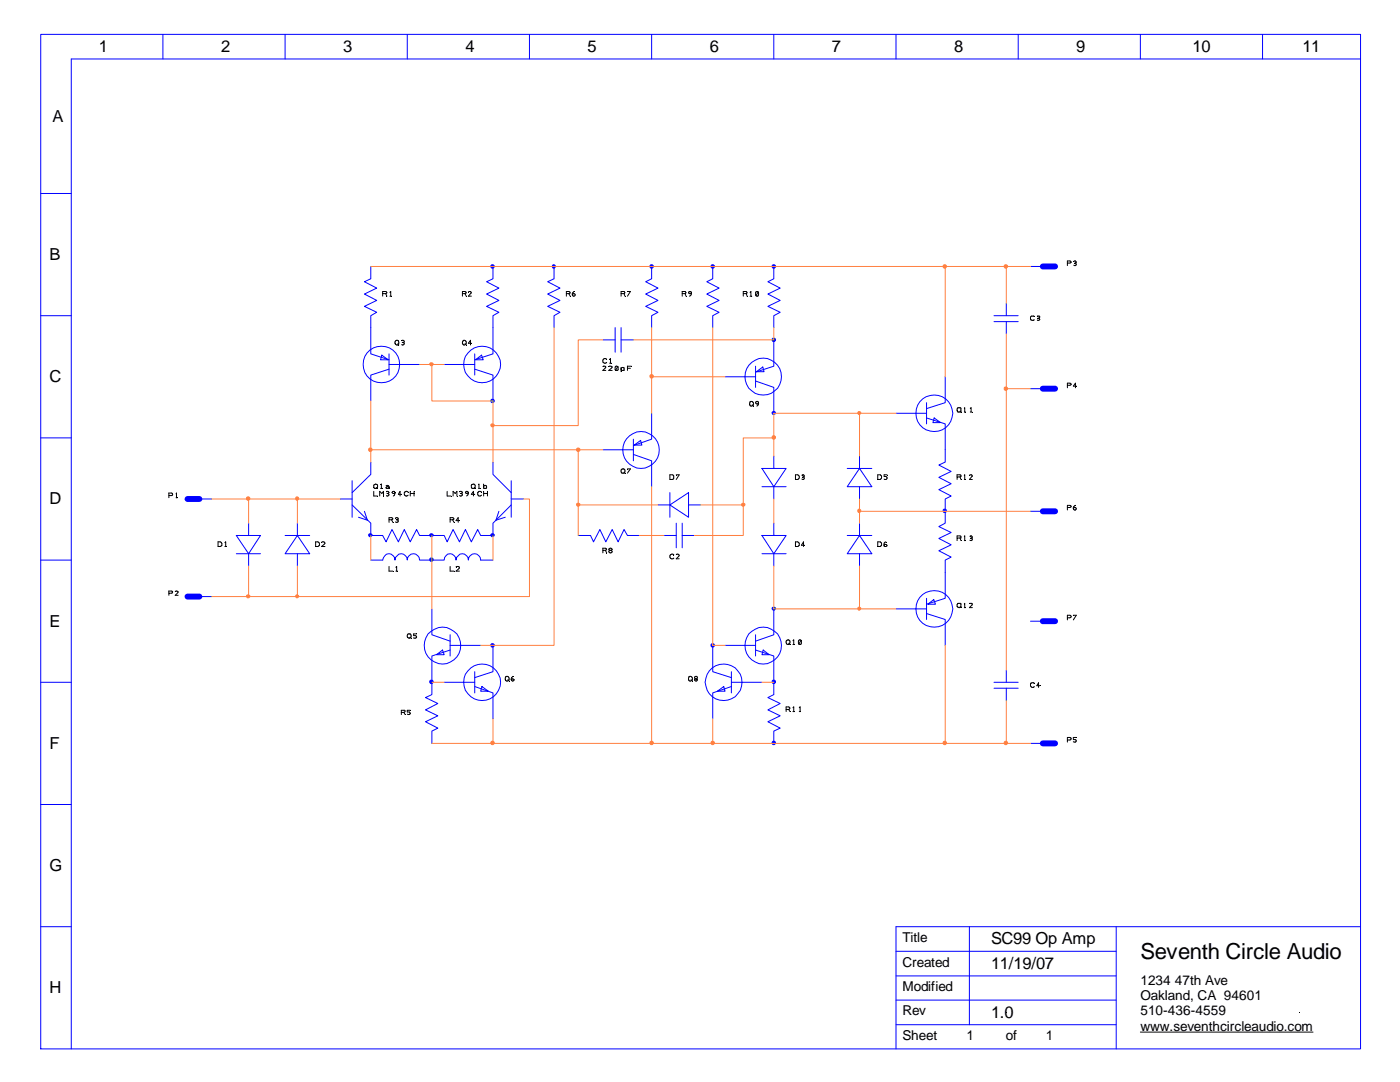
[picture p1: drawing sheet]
<svg xmlns="http://www.w3.org/2000/svg" width="279mm" height="216mm" viewBox="0 0 279 216" stroke-linecap="round" stroke-linejoin="round" font-family="sans-serif">
<g fill="none" stroke="#00f" stroke-width=".2">
<path d="M8.1 6.9h263.4v202.4h-263.4zM32.5 6.9v4.9M56.9 6.9v4.9M81.3 6.9v4.9M105.7 6.9v4.9M130 6.9v4.9M154.4 6.9v4.9M178.8 6.9v4.9M203.2 6.9v4.9M227.6 6.9v4.9M252 6.9v4.9M271.5 11.8h-257.3v197.5"/>
<path d="M8.1 38.6h6.1M74 53.2v2.4l-1.3 .6 2.5 1.3-2.5 1.2 2.5 1.2-2.5 1.2 2.5 1.2-1.2 .7v7.6l3.6 1.2M98.4 53.2v2.4l-1.3 .6 2.5 1.3-2.5 1.2 2.5 1.2-2.5 1.2 2.5 1.2-1.2 .7v7.6l-3.7 1.2M110.6 53.2v2.4l-1.3 .6 2.5 1.3-2.5 1.2 2.5 1.2-2.5 1.2 2.5 1.2-1.2 .7v2.4M130 53.2v2.4l-1.1 .6 2.4 1.3-2.4 1.2 2.4 1.2-2.4 1.2 2.4 1.2-1.3 .7v2.4M142.2 53.2v2.4l-1.1 .6 2.4 1.3-2.4 1.2 2.4 1.2-2.4 1.2 2.4 1.2-1.3 .7v2.4M154.4 53.2v2.4l-1.2 .6 2.5 1.3-2.5 1.2 2.5 1.2-2.5 1.2 2.5 1.2-1.3 .7v2.4M205.7 53.2h2.4M8.1 63h6.1M76.2 70.9l1.3 .9h-1.6zM77.6 73.7l-3.6 1.1v5.2M77.6 70.6v4.2"/>
<path d="M77.6 72.7h6.1M88.6 72.7h6.1M94.7 73.7l3.7 1.1v5.2M94.7 70.6v4.2M94.9 71.8l1.2-.9 .3 .9zM120.3 67.8h2.5M122.8 65.4v4.9M124 65.4v4.9M124 67.8h2.4M144.7 75.2h6.1M150.8 76l3.6 1.3v5.2M150.8 73.1v4.2"/>
<path d="M151 74.2l1.2-1 .3 1zM154.4 67.8v5.3l-3.6 1.2M188.6 75.2v5.1l-3.7 1.2M198.4 63h4.8M198.4 64.2h4.8M200.8 60.5v2.5M200.8 64.2v2.4M205.7 77.6h2.4M8.1 87.4h6.1M39.8 99.6h2.4M67.9 99.6h2.4M70.3 95.9v7.3"/>
<path d="M74 92.2v2.5l-3.7 3.6M98.4 92.2v2.5l3.6 3.6M102 99.6h2.5M102 95.9v7.3M120.3 89.7h6.1M126.4 90.7l3.6 1.2v5.2M126.4 87.6v4.3M126.6 88.8l1.2-.9 .3 .9zM130 82.5v5.1l-3.6 1.3M133.7 98.3v4.9M152.1 93.5h4.8l-2.5 3.6zM152.1 97.1h4.8"/>
<path d="M154.4 91v2.5M154.4 97.1v2.5M169.1 93.5h4.9M171.5 93.5l2.5 3.6h-4.9zM171.5 91v2.5M171.5 97.1v2.5M178.8 82.5h6.1M184.9 83.4l3.7 1.2v7.6l-1.2 .6 2.4 1.3-2.4 1.1 2.4 1.3-2.4 1.2 2.4 1.3-1.2 .6v4.8l-1.2 .7 2.4 1.2-2.4 1.1 2.4 1.3-2.4 1.2 2.4 1.3-1.2 .6v7.6l-3.7 1.2M184.9 80.3v4.3M186.4 83.4l1.3 .9h-1.5zM8.1 111.8h6.1M39.8 119h2.4"/>
<path d="M47.2 106.8h4.8l-2.4 3.7zM47.2 110.5h4.8M49.6 104.4v2.4M49.6 110.5v2.4M56.9 106.8h4.9M59.4 106.8l2.4 3.7h-4.9zM59.4 104.4v2.4M59.4 110.5v2.4M70.3 100.8l3.7 3.6v2.4h2.4l.6 1.3 1.2-2.4 1.3 2.4 1.2-2.4 1.2 2.4 1.2-2.4 .6 1.1h4.9l.6 1.3 1.2-2.4 1.3 2.4 1.2-2.4 1.2 2.4 1.2-2.4 .6 1.1h2.5v-2.4l3.6-3.6M72.7 102l.6 1.8-1.8-.6M74 111.8h2.4a1.38 1.38 0 0 1 1.7-1.2l.6 .7 .1 .5a1.38 1.38 0 0 1 1.7-1.2l.7 .7 .1 .5a1.23 1.23 0 0 1 1.2-1.3 1.23 1.23 0 0 1 1.2 1.3h4.9a1.19 1.19 0 0 1 1.2-1.3 1.19 1.19 0 0 1 1.2 1.3 1.38 1.38 0 0 1 1.7-1.2l.7 .7 .1 .5a1.23 1.23 0 0 1 1.2-1.3 1.23 1.23 0 0 1 1.2 1.3h2.5M99.6 102l-.6 1.8 1.8-.6"/>
<path d="M115.4 106.8h2.5l.5 1.3 1.3-2.4 1.2 2.4 1.3-2.4 1.2 2.4 1.1-2.4 .7 1.1h2.4M131.3 100.8h2.4M132.5 106.8h2.5M133.7 100.8l3.7-2.5v4.9zM135 104.4v4.9M136.1 106.8h2.5M136.1 104.4v4.9M137.4 100.8h2.4M152.1 106.8h4.8l-2.5 3.7zM152.1 110.5h4.8M154.4 104.4v2.4M154.4 110.5v2.4"/>
<path d="M169.1 106.8h4.9M171.5 106.8l2.5 3.7h-4.9zM171.5 104.4v2.4M171.5 110.5v2.4M184.9 119.4v4.2M205.7 102h2.4M8.1 136.1h6.1M86.2 121.5v5.2l3.6 1.2M87.1 130.6l1.2-.9 .3 .9zM88.6 136.1h6.1M89.8 129.7l-3.6 1.2v7.7l-1.3 .6 2.5 1.2-2.5 1.2 2.5 1.2-2.5 1.2 2.5 1.3-1.2 .6v2.4M89.8 126.7v4.2"/>
<path d="M89.8 128.8h6.1M94.7 137l3.7 1.3v5.1M94.7 134v4.3M96.2 137l1.3 .9h-1.6zM98.4 128.8v5.2l-3.7 1.2M142.2 128.8v5.2l3.8 1.2M143.2 137.9l1.2-.9 .3 .9zM144.7 128.8h6.1M146 137l-3.8 1.3v5.1M146 136.1h6.1M146 134v4.3M150.8 129.7l3.6 1.2v7.7l-1.2 .6 2.5 1.2-2.5 1.2 2.5 1.2-2.5 1.2 2.5 1.3-1.3 .6v2.4"/>
<path d="M150.8 126.7v4.2M152.3 129.7l1.2 .9h-1.4zM154.4 121.5v5.2l-3.6 1.2M178.8 121.5h6.1M184.9 122.4l3.7 1.2v5.2M185.2 120.6l1.2-1 .3 1zM198.4 136.1h4.8M198.4 137.3h4.8M200.8 133.7v2.4M200.8 137.3v2.5M205.7 124h2.4M205.7 148.3h2.4"/>
<path d="M8.1 160.5h6.1M8.1 184.9h6.1M178.8 194.7h44M178.8 199.6h44M178.8 189.8h44M193.5 184.9v19.6M222.8 184.9v24.4M271.5 184.9h-92.7v24.4M178.8 204.5h44"/>
<circle cx="76.1" cy="72.7" r="3.7"/>
<circle cx="96.2" cy="72.7" r="3.7"/>
<circle cx="152.3" cy="75.1" r="3.6"/>
<circle cx="127.9" cy="89.8" r="3.6"/>
<circle cx="186.5" cy="82.5" r="3.7"/>
<circle cx="88.3" cy="128.8" r="3.6"/>
<circle cx="96.2" cy="136.1" r="3.7"/>
<circle cx="144.4" cy="136.1" r="3.7"/>
<circle cx="152.3" cy="128.8" r="3.6"/>
<circle cx="186.5" cy="121.5" r="3.7"/>
</g>
<g fill="none" stroke="#000" stroke-width=".2">
<path d="M76.4 58.6h.6M77 58.6l.2-.2-.1-.1-.7-.1v.9M77 58.6l.2 .5M77.8 59.1h.3M77.8 58.3l.2-.1v.9M92.3 58.6h.5M92.8 58.6l.2-.2v-.1l-.7-.1v.9M92.8 58.6l.2 .5M93.5 58.3l.4-.1 .2 .2-.6 .7h.6M113 58.6h.5M113.5 58.6l.3-.2-.1-.1-.7-.1v.9M113.5 58.6l.3 .5"/>
<path d="M114.6 58.2l-.3 .2-.1 .4M124 58.6h.5M124.5 58.6l.2-.2-.2-.2h-.5v.9M124.5 58.6l.2 .5M125.2 58.2h.6l-.6 .9M136.1 58.6h.6M136.7 58.6l.2-.2-.2-.2h-.6v.9M136.7 58.6l.2 .5M137.5 58.3l.3-.1 .2 .2-.4 .2-.2-.2zM138 58.4a.6 .6 0 0 1-.4 .7M148.3 58.6h.6M148.9 58.6l.2-.2-.2-.2h-.6v.9"/>
<path d="M148.9 58.6l.2 .5M149.7 59.1h.3M149.7 58.3l.2-.1v.9M151.3 58.3h-.4v.7M151.3 58.3v.7h-.4M151.3 58.3l-.4 .7M213 52.5h.5l.3-.2-.3-.2h-.5v.9M214.3 52.2l.3-.1 .2 .2-.2 .2M214.5 52.5h.1M214.6 52.5l.2 .2-.1 .2h-.4M79.4 68.6l.2 .2M80.2 68l.2-.1 .3 .3-.1 .1h-.3"/>
<path d="M80.4 68.3l.3 .3-.1 .1h-.4M92.8 68.6l.2 .2M94.1 68.5h-.6l.4-.6v.9M120.3 73.2l.4-.1 .2 .1-.6 .7h.6M121.1 71.7l-.3-.2-.3 .1-.2 .6a.45 .45 0 0 0 .8 .1M121.5 73.2l.4-.1 .3 .1-.7 .7h.7M121.7 71.7l.1-.2v1M121.7 72.5h.3M123.3 73.2v.7h-.4M123.3 73.2l-.4-.1-.1 .1 .1 .7M123.3 73.2l-.4 .7M124 73.3v.9"/>
<path d="M124 73.6a.36 .36 0 0 1 .5-.2v.5h-.5v-.2M125.2 73.5h.6M126 73.1h-.8v.8M206.4 63.2l-.6-.1-.1 .2v.5h.7M207 63.1h.4l.1 .1-.2 .3M207.1 63.5h.2M207.3 63.5l.2 .3-.2 .1-.3-.1M213 76.9h.5l.3-.2-.3-.2h-.5v.9M214.8 77h-.6l.4-.5v.9M33.7 98.9h.6l.2-.3-.2-.2h-.6v.9M35.1 99.3h.3M35.1 98.6l.1-.2v.9"/>
<path d="M74.6 98v1h.8M74.7 96.7h.6l.1 .5-.2 .3-.5-.1zM75.1 97.3l.3 .2M75.8 99v-1l.4 .5 .3-.5v1M75.9 97.5h.4M75.9 96.7l.2-.1v.9M77 96.9a.36 .36 0 0 1 .6 .2v.4M77.1 98.1h.5v.2l-.2 .2M77.2 98.5h.2M77.4 98.5l.2 .2v.2h-.5M77.6 97.3l-.2-.2-.4 .2 .1 .2 .5-.1M78.3 98.1l.4-.1 .1 .3-.3 .2-.3-.2z"/>
<path d="M78.8 98.3l-.1 .6-.2 .1M80.1 98.6h-.6l.3-.6v1M81.4 98.2v-.1a.45 .45 0 0 0-.7 .2l.2 .6 .3 .1 .2-.2M81.9 98v1M81.9 98.5h.7M82.6 98v1M89.2 98v1h.8M90.4 99v-1l.4 .5 .4-.5v1M91.7 98.1a.36 .36 0 0 1 .6 .2l-.3 .2M91.9 98.5h.1M92 98.5l.3 .2a.36 .36 0 0 1-.6 .2M93.5 98.3l-.1 .4-.3 .3"/>
<path d="M94.1 96.7h.1a.36 .36 0 0 1 .6 .2l-.1 .6h-.5l-.1-.3zM94.7 97.3l.1 .2M94.7 98.6h-.6l.4-.6v1M95.5 97.5h.3M95.5 96.7l.1-.1v.9M96.1 98.2l-.5-.2-.3 .3v.3l.3 .4 .5-.2M96.5 97.1l.3-.2h.1l.2 .2-.1 .4h-.4l-.1-.2M96.5 98.5h.8M96.5 96.6v.9M96.5 98v1M97.3 98v1M124 93.6h.6l.1 .5-.2 .3-.5-.1z"/>
<path d="M124.5 94.2l.2 .2M125.2 93.6h.6l-.6 .8M133.7 94.7h.5l.3 .2-.1 .7-.7 .1zM135 94.7h.6l-.6 1M150.1 80.8l.3 .2M151.4 80.3l-.2 .6-.2 .1M158.7 94.7h.5l.2 .2 .1 .4-.2 .3-.6 .1zM160 94.8h.4l.1 .2-.1 .2M160.2 95.2h.2M160.4 95.2l.1 .2-.1 .2h-.4M175.2 94.7h.5a.54 .54 0 0 1 0 1h-.5zM177 94.7h-.6v.4h.4l.2 .2-.2 .4-.4-.1"/>
<path d="M191 95.2h.6M191.1 81.4h.7l-.1 .8-.6-.1zM191.6 95.2l.2-.1v-.3l-.8-.1v1M191.6 95.2l.2 .5M191.6 82l.2 .2M192.4 95.7h.3M192.4 81.4h.1v.8M192.4 94.9l.1-.2v1M192.4 82.2h.3M193.5 94.8l.4-.1 .2 .3-.6 .7h.6M193.6 82.2h.4M193.6 81.4h.2v.8"/>
<path d="M33.7 118.4h.6l.2-.3-.2-.2h-.6v.9M35 118l.3-.1 .3 .2-.6 .7h.6M43.5 108.1h.4l.3 .2 .1 .5-.2 .2-.6 .1zM44.9 109.1h.2M44.9 108.3l.1-.2v1M63 108.1h.4l.3 .2 .1 .5-.2 .2-.6 .1zM64.2 108.2l.4-.1 .3 .3-.7 .7h.7M77.6 113v1h.8M77.6 103.7h.5M78.1 103.7l.3-.2-.1-.1-.7-.1v.9M78.1 103.7l.3 .5M78.9 103.4a.36 .36 0 0 1 .6 .1l-.3 .2"/>
<path d="M79 113.2l.2-.2v1M79 114h.3M79.1 103.7h.1M79.2 103.7l.3 .3a.36 .36 0 0 1-.6 .1M89.8 103.7h.5M89.8 113v1h.8M90.3 103.7l.3-.2-.1-.1-.7-.1v.9M90.3 103.7l.3 .5M91 113.1l.4-.1 .3 .3-.7 .7h.7M91.7 103.9h-.7l.4-.6v.9M120.3 109.8h.5M120.8 109.8l.3-.2-.1-.1-.7-.1v.9"/>
<path d="M120.8 109.8l.3 .5M121.8 109.8l-.3-.2a.35 .35 0 0 1 .3-.2 .35 .35 0 0 1 .4 .2l-.3 .2M121.8 109.8h.1M121.8 109.8l-.3 .3a.35 .35 0 0 0 .3 .2 .35 .35 0 0 0 .4-.2l-.3-.3M134.5 110.7a.45 .45 0 0 0-.7 0 .45 .45 0 0 0 0 .7 .45 .45 0 0 0 .7-.1M135 110.7a.36 .36 0 0 1 .6 .1l-.6 .7h.6M158.7 108.1h.5l.2 .2 .1 .5-.2 .2-.6 .1zM160.5 108.8h-.6l.5-.7v1M175.2 108.1h.5l.2 .2v.5l-.2 .3h-.5zM176.8 108.1l-.4 .3v.6l.4 .1 .2-.2a.36 .36 0 0 0-.6-.2M191 107.4h.8v-.4l-.8-.1v1M191.6 107.4l.2 .5"/>
<path d="M192.4 107.1l.1-.2v1M192.4 107.9h.3M193.5 107l.4-.1 .2 .3-.1 .2h-.3M193.9 107.4l.2 .2-.1 .2h-.5M213 101.3h.5l.3-.2-.3-.3h-.5v1M214.6 100.8a.6 .6 0 0 0-.4 .7M81.4 126.6l.5-.1 .1 .6-.3 .2h-.3l-.1-.2zM81.8 127.2l.2 .1M83.1 126.5h-.6v.3h.4l.2 .3-.2 .2h-.4M101.3 135.6l.3 .3M102.4 135l-.3 .2-.1 .4M137.9 135.6l.3 .3"/>
<path d="M138.9 135.5l-.3-.3 .3-.2h.1l.2 .2-.2 .3M138.9 135.5l-.3 .1 .3 .3h.1l.2-.3-.2-.1M138.9 135.5h.1M156.9 127.9l.5-.2 .2 .2v.5l-.2 .2-.3-.1zM157.4 128.4l.2 .2M158.2 127.8l.2-.1v.9M158.2 128.6h.4M159.9 127.8h-.5v.7M159.9 127.8v.7h-.5M159.9 127.8l-.5 .7M191.1 120.5h.7l-.1 .7a.45 .45 0 0 1-.7-.2zM191.6 121.1l.2 .1"/>
<path d="M192.4 120.5l.1-.1v.8M192.4 121.2h.3M193.5 120.4h.5l.1 .2-.6 .6h.6M206.4 136.3l-.4-.1-.3 .3 .1 .6 .4 .1 .2-.2M207.5 136.8h-.6l.4-.6v1M213 123.3h.5l.3-.3-.3-.2h-.5v.9M214.2 122.8h.6l-.6 .9M80.1 142.2h.5M80.6 142.2l.3-.3-.1-.2h-.7v.9M80.6 142.2l.3 .4M81.9 141.7h-.6v.4h.4l.2 .2-.2 .3-.4-.1M156.9 141.6h.5"/>
<path d="M157.4 141.6l.2-.3v-.2h-.7v.9M157.4 141.6l.2 .4M158.2 142h.4M158.2 141.2l.2-.1v.9M159.5 142h.3M159.5 141.2l.2-.1v.9M213 147.7h.5l.3-.3-.3-.2h-.5v.9M214.8 147.2h-.6v.4h.4l.2 .2-.2 .3-.4-.1M227.6 205.9h34.4"/>
<circle cx="114.5" cy="58.9" r=".28"/>
<circle cx="79.2" cy="68.4" r=".44"/>
<circle cx="92.7" cy="68.4" r=".43"/>
<circle cx="93.2" cy="98.3" r=".26"/>
<circle cx="150" cy="80.6" r=".43"/>
<circle cx="151.1" cy="80.4" r=".28"/>
<circle cx="214.5" cy="101.5" r=".28"/>
<circle cx="101.3" cy="135.4" r=".44"/>
<circle cx="102.3" cy="135.6" r=".26"/>
<circle cx="137.8" cy="135.4" r=".45"/>
</g>
<g fill="#000">
<path d="M76.4 58.6l.1 .1zM77.1 59.1l.1 .1zM77.8 58.3l.1 .1zM78.1 59.1v.1zM92.3 58.6l.1 .1zM93 59.1l.1 .1zM93.5 58.3h.1zM113 58.6l.1 .1zM113.8 59.1l.1 .1zM114.6 58.2v.1zM124 58.6v.1zM124.7 59.1l.1 .1z"/>
<path d="M125.2 58.2l.1 .1zM136.1 58.6l.1 .1zM136.9 59.1l.1 .1zM138 58.4l.1 .1zM148.3 58.6l.1 .1zM149.1 59.1l.1 .1zM149.7 58.3l.1 .1zM150 59.1l.1 .1zM151.3 58.3h.1zM213 52.5l.1 .1zM214.3 52.2h.1zM214.5 52.5v.1z"/>
<path d="M78.8 68.5l.1 .1zM79.6 68.8l.1 .1zM80.2 68l.1 .1zM80.3 68.3v.1zM92.3 68.5l.1 .1zM93 68.8l.1 .1zM94.1 68.5v.1zM120.3 73.2h.1zM121.1 71.7l.1 .1zM121.5 73.2h.1zM121.7 71.7l.1 .1zM122 72.5l.1 .1z"/>
<path d="M123.3 73.2h.1zM124 74.2v.1zM124 73.7v.1zM125.2 73.5l.1 .1zM126 73.1l.1 .1zM206.4 63.2h.1zM207 63.1l.1 .1zM207.1 63.5l.1 .1zM213 76.9l.1 .1zM214.8 77l.1 .1zM33.7 98.9l.1 .1zM35.1 98.6h.1z"/>
<path d="M35.4 99.3l.1 .1zM74.6 97.2l.1 .1zM75.4 99v.1zM75.9 96.7l.1 .1zM76.3 97.5h.1zM76.5 99l.1 .1zM77.1 98.1l.1 .1zM77.2 98.5l.1 .1zM77.6 97.3l.1 .1zM77.6 97.5h.1zM78.8 98.3l.1 .1zM80.1 98.6l.1 .1z"/>
<path d="M81.4 98.2l.1 .1zM81.9 98l.1 .1zM82.6 98.5l.1 .1zM82.6 98l.1 .1zM90 99l.1 .1zM91.2 99l.1 .1zM91.7 98.1l.1 .1zM91.9 98.5v.1zM93.5 98.3l.1 .1zM94.1 97.2v.1zM94.7 98.6l.1 .1zM94.8 97.5h.1z"/>
<path d="M95.5 96.7l.1 .1zM96.1 98.2l.1 .1zM96.5 97.1l.1 .1zM96.5 96.6l.1 .1zM96.5 98l.1 .1zM97.3 98.5l.1 .1zM97.3 98l.1 .1zM124 94.1v.1zM124.7 94.4l.1 .1zM125.2 93.6h.1zM133.7 95.7l.1 .1zM135 94.7v.1z"/>
<path d="M149.6 80.7l.1 .1zM150.4 81l.1 .1zM151.4 80.3l.1 .1zM158.7 95.7l.1 .1zM160 94.8l.1 .1zM160.2 95.2h.1zM175.2 95.7l.1 .1zM177 94.7l.1 .1zM191 95.2h.1zM191 82h.1zM191.8 95.7l.1 .1zM191.8 82.2l.1 .1z"/>
<path d="M192.4 94.9l.1 .1zM192.4 81.4l.1 .1zM192.7 95.7l.1 .1zM192.7 82.2l.1 .1zM193.5 94.8v.1zM193.6 81.4l.1 .1zM194 82.2l.1 .1zM33.7 118.4h.1zM35 118l.1 .1zM43.5 109.1h.1zM44.9 108.3l.1 .1zM45.1 109.1h.1z"/>
<path d="M63 109.1h.1zM64.2 108.2l.1 .1zM77.6 103.7l.1 .1zM78.4 104.2l.1 .1zM78.4 114h.1zM78.9 103.4l.1 .1zM79 113.2l.1 .1zM79.1 103.7l.1 .1zM79.3 114h.1zM89.8 103.7l.1 .1zM90.6 104.2l.1 .1zM90.6 114h.1z"/>
<path d="M91 113.1l.1 .1zM91.7 103.9l.1 .1zM120.3 109.8l.1 .1zM121.1 110.3l.1 .1zM121.9 109.8l.1 .1zM134.5 110.7v.1zM158.7 109.1h.1zM160.5 108.8l.1 .1zM175.2 109.1h.1zM176.8 108.1l.1 .1zM191 107.4h.1zM191.8 107.9h.1z"/>
<path d="M192.4 107.1l.1 .1zM192.7 107.9h.1zM193.5 107l.1 .1zM193.7 107.4h.1zM213 101.3h.1zM214.6 100.8l.1 .1zM81.3 127.1l.1 .1zM82 127.3l.1 .1zM83.1 126.4l.1 .1zM100.8 135.6l.1 .1zM101.6 135.9l.1 .1zM137.4 135.6l.1 .1z"/>
<path d="M138.2 135.9l.1 .1zM139 135.5l.1 .1zM156.9 128.3l.1 .1zM157.6 128.6l.1 .1zM158.2 127.8l.1 .1zM158.6 128.6l.1 .1zM191 121l.1 .1zM191.8 121.2l.1 .1zM192.4 120.5l.1 .1zM192.7 121.2l.1 .1zM193.5 120.4v.1zM206.4 136.3l.1 .1z"/>
<path d="M207.5 136.8l.1 .1zM213 123.3l.1 .1zM214.2 122.8l.1 .1zM80.1 142.2h.1zM80.9 142.6v.1zM81.9 141.7l.1 .1zM156.9 141.6h.1zM157.6 142l.1 .1zM158.2 141.2l.1 .1zM158.6 142l.1 .1zM159.5 141.2l.1 .1zM159.8 142l.1 .1z"/>
<path d="M213 147.7h.1zM214.8 147.2h.1zM200.7 202l.1 .1zM259.3 202l.1 .1z"/>
</g>
<g fill="#00f" stroke="#00f" stroke-width=".2">
<circle cx="98.3" cy="53.2" r=".35"/>
<circle cx="130" cy="53.2" r=".35"/>
<circle cx="154.4" cy="148.2" r=".35"/>
<circle cx="154.4" cy="53.2" r=".35"/>
<circle cx="188.5" cy="101.9" r=".35"/>
<circle cx="110.5" cy="53.2" r=".33"/>
<circle cx="142.2" cy="53.2" r=".35"/>
<circle cx="98.3" cy="80" r=".35"/>
<circle cx="154.4" cy="82.4" r=".33"/>
<circle cx="154.4" cy="67.8" r=".35"/>
<circle cx="86.1" cy="136" r=".35"/>
<circle cx="98.3" cy="128.8" r=".35"/>
<circle cx="142.2" cy="128.8" r=".35"/>
<circle cx="154.4" cy="121.4" r=".33"/>
<circle cx="154.4" cy="136" r=".35"/>
<circle cx="73.9" cy="106.8" r=".33"/>
<circle cx="86.1" cy="106.8" r=".33"/>
<circle cx="98.3" cy="106.8" r=".33"/>
<circle cx="86.1" cy="111.7" r=".35"/>
</g>
<path d="M208.1 53.2h2.5M208.1 77.6h2.5M37.4 99.6h2.4M37.4 119h2.4M208.1 102h2.5M208.1 124h2.5M208.1 148.3h2.5" fill="none" stroke="#00f" stroke-width="1.2"/>
<g fill="none" stroke="#ff8040" stroke-width=".2">
<path d="M74 53.2h131.7M188.6 53.2v22M200.8 53.2v7.3M83.7 72.7h4.9M86.2 72.7v7.3h12.2v12.2M110.6 65.4v63.4h-14.7M120.3 67.8h-4.9v17.1h-17M130 65.4v17.1M130 75.2h14.7M142.2 65.4v63.4h2.5M154.4 65.4v2.4h-28M200.8 66.6v67.1"/>
<path d="M200.8 77.6h4.9M42.2 99.6h25.7M49.6 99.6v4.8M59.4 99.6v4.8M74 80v12.2M74 89.7h46.3M104.5 99.6h1.2v19.4h-46.3M115.4 89.7v17.1M130 97.1v51.2M154.4 87.4h-6.1v13.4M154.4 99.6v4.8M171.5 82.5v8.5"/>
<path d="M171.5 99.6v4.8M178.8 82.5h-24.4v8.5M42.2 119h17.2M49.6 112.9v6.1M59.4 112.9v6.1M74 106.8v5M86.2 106.8v14.7M98.4 106.8v5M115.4 100.8h15.9M127.6 106.8h4.9M139.8 100.8h8.5M148.3 100.8v6h-9.7"/>
<path d="M154.4 112.9v8.6h24.4M171.5 112.9v8.6M171.5 102h34.2M86.2 136.1h2.4M152.1 136.1h2.3M188.6 128.8v19.5M200.8 139.8v8.5M86.2 148.3h119.5M98.4 143.4v4.9M142.2 143.4v4.9"/>
</g>
<g fill="#ff8040" stroke="#ff8040" stroke-width=".2">
<circle cx="188.5" cy="148.2" r=".35"/>
<circle cx="200.7" cy="148.2" r=".35"/>
<circle cx="98.3" cy="148.2" r=".35"/>
<circle cx="142.2" cy="148.2" r=".35"/>
<circle cx="130" cy="148.2" r=".35"/>
<circle cx="171.5" cy="101.9" r=".33"/>
<circle cx="171.5" cy="121.4" r=".31"/>
<circle cx="171.5" cy="82.4" r=".31"/>
<circle cx="154.4" cy="87.3" r=".35"/>
<circle cx="148.3" cy="100.7" r=".33"/>
<circle cx="49.5" cy="119" r=".33"/>
<circle cx="59.3" cy="119" r=".31"/>
<circle cx="49.5" cy="99.5" r=".35"/>
<circle cx="59.3" cy="99.5" r=".33"/>
<circle cx="200.7" cy="77.5" r=".35"/>
<circle cx="115.4" cy="89.7" r=".35"/>
<circle cx="115.4" cy="100.7" r=".33"/>
<circle cx="73.9" cy="89.7" r=".35"/>
<circle cx="130" cy="75.1" r=".35"/>
<circle cx="86.1" cy="72.7" r=".33"/>
<circle cx="98.3" cy="84.9" r=".33"/>
<circle cx="200.7" cy="53.2" r=".35"/>
<circle cx="188.5" cy="53.2" r=".35"/>
</g>
<text font-size="4.4" x="227.6" y="191.3">Seventh Circle Audio</text>
<g font-size="3.3">
<text x="19.7" y="10.4">1</text>
<text x="44.1" y="10.4">2</text>
<text x="68.5" y="10.4">3</text>
<text x="92.9" y="10.4">4</text>
<text x="117.3" y="10.4">5</text>
<text x="141.6" y="10.4">6</text>
<text x="166" y="10.4">7</text>
<text x="190.4" y="10.4">8</text>
<text x="214.8" y="10.4">9</text>
<text x="238" y="10.4">10</text>
<text x="259.9" y="10.4">11</text>
<text x="10.5" y="24.4">A</text>
<text x="9.9" y="51.8">B</text>
<text x="9.9" y="76.2">C</text>
<text x="9.9" y="100.6">D</text>
<text x="9.9" y="125.1">E</text>
<text x="9.9" y="149.4">F</text>
<text x="9.9" y="173.8">G</text>
<text x="197.8" y="188.4">SC99 Op Amp</text>
<text x="197.8" y="193.3">11/19/07</text>
<text x="9.9" y="198.2">H</text>
<text x="197.8" y="203">1.0</text>
</g>
<g font-size="2.7">
<text x="180.1" y="188">Title</text>
<text x="180.1" y="192.9">Created</text>
<text x="180.1" y="197.8">Modified</text>
<text x="227.6" y="196.5">1234</text>
<text x="234.4" y="196.5">47th Ave</text>
<text x="180.1" y="202.6">Rev</text>
<text x="227.6" y="199.6">Oakland, CA 94601</text>
<text x="227.6" y="202.6">510-436-4559</text>
<text x="180.1" y="207.5">Sheet</text>
<text x="192.9" y="207.5">1</text>
<text x="200.7" y="207.5">of</text>
<text x="208.7" y="207.5">1</text>
<text x="227.6" y="205.7">www.seventhcircleaudio.com</text>
</g>
</svg>
